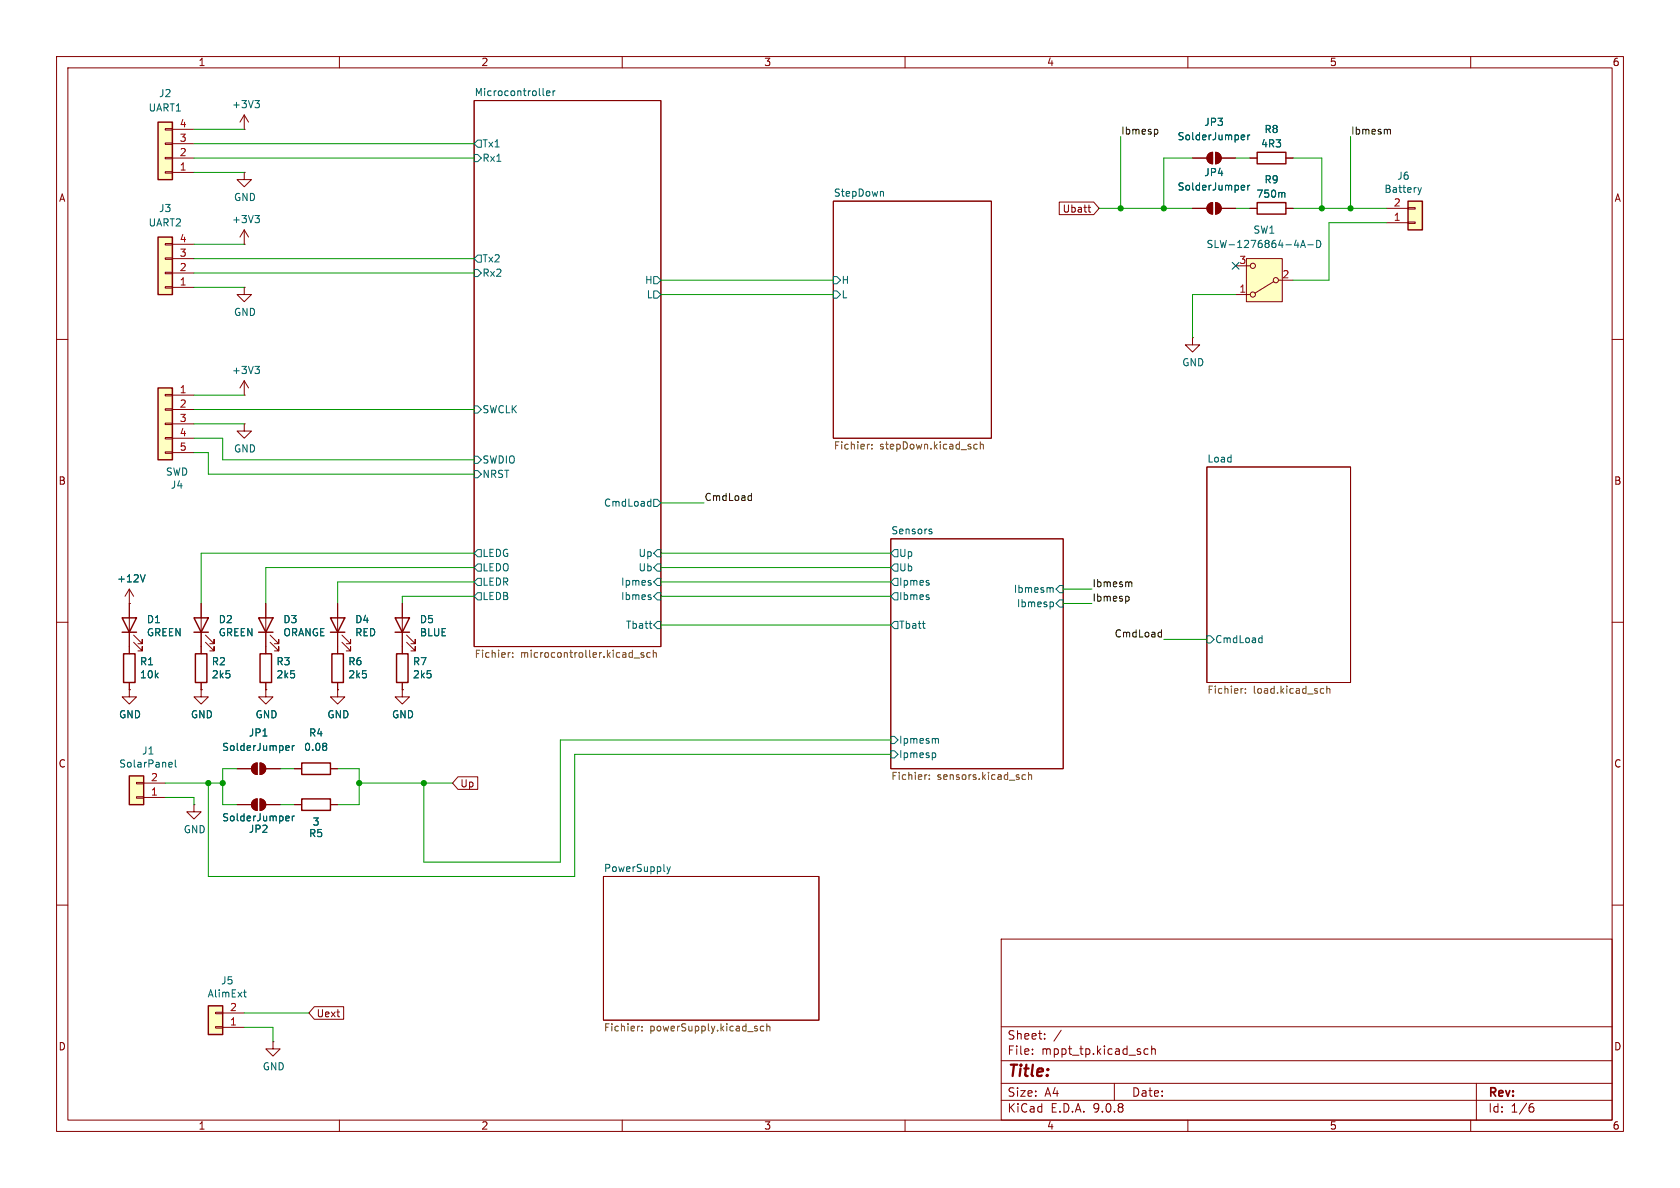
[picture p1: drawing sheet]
<svg xmlns="http://www.w3.org/2000/svg" width="297mm" height="210mm" viewBox="0 0 297 210" stroke-linecap="round" stroke-linejoin="round" font-family="sans-serif">
<g fill="none" stroke="#840000" stroke-width=".18">
<path d="M10 10h277v190h-277zM12 12h273v186h-273zM60 10v2M83.8 17.8h33v96.5h-33zM110 10v2M160 10v2M210 10v2M260 10v2M147.3 35.6h28v41.9h-28zM10 60h2M285 60h2M157.5 95.3h30.5v40.6h-30.5z"/>
<path d="M213.4 82.6h25.4v38.1h-25.4zM10 110h2M22.9 106.7h.1M22.9 104.1v11.5M22.9 104.1l-.8 1.3M22.9 104.1l.7 1.3M23.6 113.5l1.5 1.6v-.8v.8h-.7M23.6 112.3l1.5 1.5v-.8v.8h-.7M35.6 114.3v1.3M285 110h2M22.9 120.7v1.2M35.6 121.9v1.3h1.2l-1.2 1.3-1.3-1.3h1.3"/>
<path d="M35.6 121.9h.1M35.6 120.7v1.2M52.1 135.9h1.2M58.4 135.9h1.3M106.7 154.9h38.1v25.4h-38.1zM10 160h2M177 166h108v32h-108zM285 160h2M60 198v2M110 198v2M160 198v2M177 194.5h108"/>
<path d="M177 191.5h108M177 187.5h108M177 181.5h108M182.5 186.3v.1M182.5 185.5v.1M184.7 183.6v.1M184.7 182.8v.1M187.6 182.1l-1.3 2M197 191.5v3M203 185.5l-.5-.1-.3 .3v.4l.2 .2h.6M203.6 185.5l.2-.1 .4 .1v.9M203.6 184.9v1.5"/>
<path d="M210 198v2M260 198v2M261 191.5v6.5M270.6 195.7h.4l.2 .3-.1 .5-.5 .1M271 195.1l-.4 .1"/>
</g>
<g fill="none" stroke="#006464" stroke-width=".18">
<path d="M96 16.7l.2 .2M96.6 16.5l.6-.1v-.3h-.4l-.2 .1 .1 .6h.5M97.8 16.1v.8M98.1 16.1l-.3 .2M83.8 27.3h.7l.6 .6-.6 .7h-.7zM84.5 24.8h.6v1.2h-.6l-.7-.6zM155.8 33.8l.4 .2v.7M83.8 47.6h.7l.6 .7-.6 .6h-.7zM84.5 45.1h.6v1.3h-.6l-.7-.7zM115.6 48.9h.6l.6 .6-.6 .7h-.6zM115.6 51.4h.6l.6 .7-.6 .6h-.6zM147.3 48.9h.7l.6 .6-.6 .7h-.7z"/>
<path d="M147.3 51.4h.7l.6 .7-.6 .6h-.7zM83.8 71.8h.7l.6 .6-.6 .6h-.7zM83.8 80.6h.7l.6 .7-.6 .6h-.7zM83.8 83.2h.7l.6 .6-.6 .7h-.7zM84.5 97.2h.6v1.2h-.6l-.7-.6zM84.5 99.7h.6v1.3h-.6l-.7-.7zM114.7 88.6l.4 .1M115.1 88.2v1.3M115.1 89.4l-.4 .1M115.6 88.3h.6l.6 .6-.6 .6h-.6zM116.2 99.7h.6v1.3h-.6l-.6-.7zM116.2 97.2h.6v1.2h-.6l-.6-.6z"/>
<path d="M158.1 97.2h.6v1.2h-.6l-.6-.6zM164.4 94h.3l.1 .2-.2 .2h-.2M164.4 93.5l.3 .1M25.7 101.6l-.5 1.3M84.5 104.8h.6v1.2h-.6l-.7-.6zM84.5 102.2h.6v1.3h-.6l-.7-.6zM114.8 110.2h.4M115.1 105.6v.3M115.1 103.1v.3M115.1 111.1h.1M116.2 104.8h.6v1.2h-.6l-.6-.6zM116.2 102.2h.6v1.3h-.6l-.6-.6z"/>
<path d="M116.2 109.9h.6v1.2h-.6l-.6-.6zM157.5 100.3l.6-.6h.6v1.3h-.6zM158.1 102.2h.6v1.3h-.6l-.6-.6zM158.1 104.8h.6v1.2h-.6l-.6-.6zM158.1 109.9h.6v1.2h-.6l-.6-.6zM163.1 110.2h.4M163.4 111.1h.1M164.2 103.1v.3M164.2 105.6v.3M185.8 103.9l.4 .2v.6M186 106.4l.2 .3v.3l-.2 .3M186.7 106.7l.6-.7h.7v1.3h-.7z"/>
<path d="M187.3 103.5h.7v1.3h-.7l-.6-.7zM213.4 112.4h.6l.6 .6-.6 .7h-.6zM222.8 112.8h.3M223.1 112.3v1.3M223.1 113.5l-.3 .1M57.6 131.4l.2 .2-.2 .3M57.6 132l.2 .2-.2 .4M157.5 132.7h.6l.6 .7-.6 .6h-.6zM157.5 130.2h.6l.6 .6-.6 .6h-.6zM165.2 133.1l.2 .2v.4l-.2 .2M165.5 130.5l.4 .2v.7M117.9 153.2l.3 .9"/>
<path d="M118.2 154.1l-.3 .4M118.5 153.2l-.3 .9"/>
</g>
<g fill="none" stroke="#725600" stroke-width=".18">
<path d="M153.7 78.5l-.2 .1M154.1 79.3v.1M154.1 78.6v.1M172.2 79.3l.2 .1 .4-.1M172.8 78.6l-.4-.1-.2 .2M173.3 78.7l.2-.2 .3 .1v.8M173.3 78.1v1.3M90.2 115.4h-.2M90.6 116.1v.1M90.6 115.4v.1M112.1 116.3h1M113.8 115.4h-.3l-.2 .1 .1 .2 .4 .1v.3h-.5"/>
<path d="M114.9 115.4h-.3l-.3 .2 .2 .5h.4M115.5 115.5l.2-.1h.3v.8M115.5 114.9v1.3M163.9 137h-.3M164.3 137.7v.1M164.3 137v.1M180.7 137.6l.2 .2 .4-.1M181.3 137h-.4l-.2 .2M181.8 137.1l.2-.1h.3l.1 .8M181.8 136.5v1.3M219.7 121.7l-.2 .1M220.2 122.4v.2"/>
<path d="M220.2 121.8v.1M233.7 121.7l.3 .1M234 122.5l-.3 .1M234.6 121.8l.1-.1 .4 .1v.8M234.6 121.3v1.3M113.1 181.4l-.3 .1M113.5 182.1v.1M113.5 181.5v.1M135 181.5l-.3-.1-.3 .2 .1 .6h.5M135.6 181.5l.1-.1 .4 .1v.7M135.6 181v1.2"/>
</g>
<path d="M21.6 109.2h2.5l-1.2 2.6zM21.6 111.8h2.5M21.8 115.6h2.1v5.1h-2.1zM34.5 115.6h2.1v5.1h-2.1zM53.3 134.9h5.1v2h-5.1z" fill="none" stroke="#840000" stroke-width=".25"/>
<path d="M248.9 35.6h2.6v5h-2.6z" fill="#ffffc2"/>
<g fill="none" stroke="#840000" stroke-width=".25">
<path d="M222.2 35.8h5.1v2h-5.1zM248.9 35.6h2.6v5h-2.6zM34.3 109.2h2.5l-1.2 2.6zM34.3 111.8h2.5M45.7 109.2h2.6l-1.3 2.6zM45.7 111.8h2.6M46 115.6h2v5.1h-2zM58.4 109.2h2.6l-1.3 2.6zM58.4 111.8h2.6M58.7 115.6h2v5.1h-2zM69.8 109.2h2.6l-1.3 2.6zM69.8 111.8h2.6"/>
<path d="M70.1 115.6h2v5.1h-2z"/>
</g>
<g fill="none" stroke="#840000" stroke-width=".18">
<path d="M210.8 36.8h2.6M210.8 27.9h2.6M213.7 36.1l.7-.3v2a1.02 1.02 0 0 1-1-.6 1.02 1.02 0 0 1 .3-1.1zM213.7 27.2l.7-.3v2.1a1.02 1.02 0 0 1-1-.7 1.02 1.02 0 0 1 .3-1.1zM214.9 35.8a1.02 1.02 0 0 1 1 1 1.02 1.02 0 0 1-1 1zM214.9 26.9a1.02 1.02 0 0 1 1 1 1.02 1.02 0 0 1-1 1.1zM215.9 36.8h2.5M215.9 27.9h2.5M221 36.8h1.2M227.3 36.8h1.3M245.1 39.4h3.8M245.1 36.8h3.8"/>
<path d="M248.9 39.2h1.3v.3h-1.3zM248.9 36.7h1.3v.3h-1.3zM210.8 59.7v1.3h1.3l-1.3 1.2-1.3-1.2h1.3M210.8 59.7h.1M35.6 106.7v7.6M36.3 113.5l1.5 1.6v-.8v.8h-.7M36.3 112.3l1.5 1.5v-.8v.8h-.7M47 106.7v8.9M47.8 113.5l1.5 1.6v-.8v.8h-.8M47.8 112.3l1.5 1.5v-.8v.8h-.8M59.7 106.7v8.9M60.5 113.5l1.5 1.6v-.8v.8h-.8"/>
<path d="M60.5 112.3l1.5 1.5v-.8v.8h-.8M71.1 106.7v8.9M71.9 113.5l1.5 1.6v-.8v.8h-.8M71.9 112.3l1.5 1.5v-.8v.8h-.8M41.9 135.9h2.5M44.7 135.2l.8-.3v2a1.02 1.02 0 0 1-1-.6 1.02 1.02 0 0 1 .2-1.1zM46 134.9a1.02 1.02 0 0 1 1 1 1.02 1.02 0 0 1-1 1zM47 121.9v1.3h1.3l-1.3 1.3-1.3-1.3h1.3M47 121.9h.1M47 120.7v1.2M47 135.9h2.5M59.7 121.9v1.3h1.3l-1.3 1.3-1.3-1.3h1.3"/>
<path d="M59.7 121.9h.1M59.7 120.7v1.2M71.1 121.9v1.3h1.3l-1.3 1.3-1.3-1.3h1.3M71.1 121.9h.1M71.1 120.7v1.2"/>
</g>
<g fill="none" stroke="#006464" stroke-width=".18">
<path d="M219.6 32.8h.4v.3l-.6 .1M219.6 23.9h.4v.3l-.6 .1M220 33.5l-.4 .1M220 24.6l-.4 .1M220.6 23.9v.8M220.6 32.8v.8M220.9 32.8l-.3 .2M220.9 23.9l-.3 .2M226.8 34l.3 .2v.7M250.7 33.2l.3 .8M251 34l-.2 .4M251.3 33.2l-.3 .8"/>
<path d="M50.7 131.8l.4 .1v.2l-.6 .1M51.1 132.6l-.4 .1M51.7 131.8v.9M52 131.8l-.3 .3"/>
</g>
<g fill="#840000" stroke="#840000" stroke-width=".18">
<path d="M44.7 135.2l.8-.3v2a1.02 1.02 0 0 1-1-.6 1.02 1.02 0 0 1 .2-1.1z"/>
<path d="M46 134.9a1.02 1.02 0 0 1 1 1 1.02 1.02 0 0 1-1 1z"/>
<path d="M213.7 36.1l.7-.3v2a1.02 1.02 0 0 1-1-.6 1.02 1.02 0 0 1 .3-1.1z"/>
<path d="M214.9 35.8a1.02 1.02 0 0 1 1 1 1.02 1.02 0 0 1-1 1z"/>
<path d="M213.7 27.2l.7-.3v2.1a1.02 1.02 0 0 1-1-.7 1.02 1.02 0 0 1 .3-1.1z"/>
<path d="M214.9 26.9a1.02 1.02 0 0 1 1 1 1.02 1.02 0 0 1-1 1.1z"/>
</g>
<path d="M36.8 177.8h2.6v5.1h-2.6z" fill="#ffffc2"/>
<path d="M53.3 141.2h5.1v2.1h-5.1zM36.8 177.8h2.6v5.1h-2.6z" fill="none" stroke="#840000" stroke-width=".25"/>
<g fill="none" stroke="#840000" stroke-width=".18">
<path d="M43.2 50.8v1.3h1.2l-1.2 1.2-1.3-1.2h1.3M43.2 50.8h.1M43.2 69.9h.1M43.2 74.9v1.3h1.2l-1.2 1.3-1.3-1.3h1.3M43.2 74.9h.1M43.2 67.3l-.8 1.3M43.2 67.3l.7 1.3M43.2 67.3v2.6M52.1 142.2h1.2M58.4 142.2h1.3M38.1 178.9h1.3v.3h-1.3zM39.4 179.1h3.8"/>
<path d="M38.1 181.5h1.3v.2h-1.3zM39.4 181.6h3.8M48.3 184.2v1.2h1.2l-1.2 1.3-1.3-1.3h1.3M48.3 184.2h.1"/>
</g>
<path d="M45.1 64.8h.8l-.5 .4M45.6 65.2l.3 .3v.3l-.3 .2M43.1 175.4h.4M43.2 175v1.1l.3 .1" fill="none" stroke="#006464" stroke-width=".18"/>
<path d="M27.9 41.9h2.6v10.2h-2.6z" fill="#ffffc2"/>
<path d="M222.2 26.9h5.1v2.1h-5.1zM27.9 41.9h2.6v10.2h-2.6z" fill="none" stroke="#840000" stroke-width=".25"/>
<g fill="none" stroke="#840000" stroke-width=".18">
<path d="M43.2 22.9h.1M43.2 20.3l-.8 1.3M43.2 20.3l.7 1.3M43.2 20.3v2.6M221 27.9h1.2M227.3 27.9h1.3M29.2 50.7h1.3v.2h-1.3zM29.2 48.1h1.3v.3h-1.3zM29.2 45.6h1.3v.2h-1.3zM29.2 43.1h1.3v.2h-1.3zM30.5 50.8h3.8M30.5 48.3h3.8"/>
<path d="M30.5 45.7h3.8M30.5 43.2h3.8M43.2 43.2h.1M43.2 40.6v2.6M43.2 40.6l-.8 1.3M43.2 40.6l.7 1.3"/>
</g>
<path d="M45.1 17.8h.8l-.5 .5M45.6 18.3l.3 .2v.3l-.3 .2M45.1 38.1h.8l-.5 .5M45.6 38.6l.3 .2v.3l-.3 .3" fill="none" stroke="#006464" stroke-width=".18"/>
<path d="M220.3 45.7h6.4v7.6h-6.4z" fill="#ffffc2"/>
<g fill="none" stroke="#840000" stroke-width=".18">
<path d="M218.4 52.1h2.6M218.4 47h2.6M220.3 45.7h6.4v7.6h-6.4zM225.2 49.8l-3.3 2M226.1 49.5h2.5"/>
<circle cx="221.5" cy="47" r=".46"/>
<circle cx="221.5" cy="52.1" r=".46"/>
<circle cx="225.6" cy="49.5" r=".46"/>
</g>
<path d="M229.9 43.8l.5-1.3 .4 1.3M230.1 43.4h.6M231.2 43.3h1M232.8 42.5a.64 .64 0 0 1 .7 .6 .64 .64 0 0 1-.7 .7z" fill="none" stroke="#006464" stroke-width=".18"/>
<path d="M27.9 21.6h2.6v10.2h-2.6z" fill="#ffffc2"/>
<path d="M27.9 21.6h2.6v10.2h-2.6z" fill="none" stroke="#840000" stroke-width=".25"/>
<path d="M29.2 30.4h1.3v.2h-1.3zM29.2 27.8h1.3v.3h-1.3zM29.2 25.3h1.3v.2h-1.3zM29.2 22.7h1.3v.3h-1.3zM30.5 30.5h3.8M30.5 27.9h3.8M30.5 25.4h3.8M30.5 22.9h3.8M43.2 30.5v1.3h1.2l-1.2 1.2-1.3-1.2h1.3M43.2 30.5h.1" fill="none" stroke="#840000" stroke-width=".18"/>
<path d="M27.9 68.6h2.6v12.7h-2.6z" fill="#ffffc2"/>
<path d="M27.9 68.6h2.6v12.7h-2.6z" fill="none" stroke="#840000" stroke-width=".25"/>
<g fill="none" stroke="#840000" stroke-width=".18">
<path d="M29.2 69.7h1.3v.3h-1.3zM29.2 72.3h1.3v.2h-1.3zM29.2 74.8h1.3v.3h-1.3zM29.2 77.3h1.3v.3h-1.3zM29.2 79.9h1.3v.2h-1.3zM30.5 69.9h3.8M30.5 72.4h3.8M30.5 74.9h3.8M30.5 77.5h3.8M30.5 80h3.8M34.3 142.2v1.3h1.3l-1.3 1.3-1.3-1.3h1.3M34.3 142.2h.1"/>
<path d="M41.9 142.2h2.5M44.7 141.5l.8-.3v2.1a1.02 1.02 0 0 1-1-.7 1.02 1.02 0 0 1 .2-1.1zM46 141.2a1.02 1.02 0 0 1 1 1 1.02 1.02 0 0 1-1 1.1zM47 142.2h2.5"/>
</g>
<g fill="#840000" stroke="#840000" stroke-width=".18">
<path d="M44.7 141.5l.8-.3v2.1a1.02 1.02 0 0 1-1-.7 1.02 1.02 0 0 1 .2-1.1z"/>
<path d="M46 141.2a1.02 1.02 0 0 1 1 1 1.02 1.02 0 0 1-1 1.1z"/>
</g>
<path d="M50.7 144.3h.4v.3l-.6 .1M51.1 145l-.4 .1M51.7 144.3v.8M52 144.3l-.3 .2" fill="none" stroke="#006464" stroke-width=".18"/>
<path d="M22.9 137.2h2.5v5h-2.5z" fill="#ffffc2"/>
<path d="M22.9 137.2h2.5v5h-2.5z" fill="none" stroke="#840000" stroke-width=".25"/>
<g fill="none" stroke="#840000" stroke-width=".18">
<path d="M187.3 35.7h6.1l.9 1.1-.9 1.1h-6.1zM192.3 36.7h.5M192.5 37.3l.3 .2M210.8 36.8h2.6M210.8 27.9h2.6M215.9 36.8h2.5M215.9 27.9h2.5M221 36.8h1.2M221 27.9h1.2M227.3 36.8h1.3M227.3 27.9h1.3M22.9 106.7h.1"/>
<path d="M22.9 106.7v2.5M22.9 111.8v3.8M35.6 106.7v2.5M35.6 111.8v3.8M47 106.7v2.5M47 111.8v3.8M59.7 106.7v2.5M59.7 111.8v3.8M71.1 106.7v2.5M71.1 111.8v3.8M22.9 121.9v1.3h1.2l-1.2 1.3-1.3-1.3h1.3M22.9 121.9h.1"/>
<path d="M22.9 120.7v1.2M24.1 138.3h1.3v.3h-1.3zM25.4 138.4h3.8M35.6 121.9h.1M35.6 120.7v1.2M41.9 135.9h2.5M47 121.9h.1M47 120.7v1.2M47 135.9h2.5M52.1 135.9h1.2M58.4 135.9h1.3M59.7 121.9h.1"/>
<path d="M59.7 120.7v1.2M71.1 121.9h.1M71.1 120.7v1.2M81 137.3h3.5v2.2h-3.5l-1-1.1zM24.1 140.8h1.3v.3h-1.3zM25.4 141h3.8M41.9 142.2h2.5M47 142.2h2.5M52.1 142.2h1.2M58.4 142.2h1.3M55.6 178h5.2v2.2h-5.2l-1-1.1z"/>
</g>
<g fill="none" stroke="#006464" stroke-width=".18">
<path d="M219.6 32.8h.4v.3l-.6 .1M219.6 23.9h.4v.3l-.6 .1M220 33.5l-.4 .1M220 24.6l-.4 .1M220.6 23.9v.8M220.6 32.8v.8M220.9 32.8l-.3 .2M220.9 23.9l-.3 .2M226.8 34l.3 .2v.7M25.7 101.6l-.5 1.3M30 134.8h.4v.3l-.6 .1M30.4 135.5l-.4 .1"/>
<path d="M31 134.3v1.1l.2 .2M50.7 131.8l.4 .1v.2l-.6 .1M51.1 132.6l-.4 .1M51.7 131.8v.9M52 131.8l-.3 .3M57.6 131.4l.2 .2-.2 .3M57.6 132l.2 .2-.2 .4M50.7 144.3h.4v.3l-.6 .1M51.1 145l-.4 .1M51.7 144.3v.8M52 144.3l-.3 .2"/>
</g>
<path d="M204.4 22.9l.3 .2v.4l-.3 .2M245.5 22.9l.3 .1v.7M132.5 87.6l.3 .1M132.8 87.2v1.3M132.8 88.4l-.3 .1M199.4 105.4l.2 .3v.3l-.2 .3M199.7 102.9l.4 .2v.6M205 111.8h.3M205.3 111.3v1.3M205.3 112.5l-.3 .1" fill="none" stroke="#0f0f0f" stroke-width=".18"/>
<g fill="none" stroke="#009600" stroke-width=".18">
<path d="M34.3 27.9h49.5M34.3 30.5h8.9M34.3 22.9h8.9M34.3 25.4h49.5M194.3 36.8h16.5M198.1 24.1v12.7M210.8 27.9h-5.1v8.9M218.4 36.8h2.6M218.4 27.9h2.6M228.6 36.8h16.5M228.6 27.9h5.1v8.9M238.8 24.1v12.7"/>
<path d="M245.1 39.4h-10.2v10.1h-6.3M34.3 50.8h8.9M34.3 45.7h49.5M34.3 43.2h8.9M34.3 48.3h49.5M116.8 52.1h30.5M116.8 49.5h30.5M218.4 52.1h-7.6v7.6M34.3 72.4h49.5M34.3 77.5h5.1v3.8h44.4M34.3 74.9h8.9M34.3 69.9h8.9"/>
<path d="M34.3 80h2.5v3.8h47M83.8 97.8h-48.2v8.9M116.8 97.8h40.7M116.8 88.9h7.7M83.8 100.3h-36.8v6.4M83.8 102.9h-24.1v3.8M83.8 105.4h-12.7v1.3M116.8 100.3h40.7M116.8 102.9h40.7M116.8 105.4h40.7M116.8 110.5h40.7M188 106.7h5"/>
<path d="M188 104.1h5M205.7 113h7.7M29.2 138.4h10.2M41.9 135.9h-2.5v6.3h2.5M49.5 135.9h2.6M59.7 135.9h3.8v6.3h-3.8M63.5 138.4h16.5M157.5 133.4h-55.9v21.5h-64.8v-16.5M157.5 130.8h-58.4v21.6h-24.2v-14M29.2 141h5.1v1.2M49.5 142.2h2.6M43.2 179.1h11.4"/>
<path d="M43.2 181.6h5.1v2.6"/>
</g>
<path d="M217.8 46.4l1.2 1.2M219 46.4l-1.2 1.2" fill="none" stroke="#000084" stroke-width=".18"/>
<g fill="#009600" stroke="#009600" stroke-width=".18">
<circle cx="233.7" cy="36.8" r=".46"/>
<circle cx="238.8" cy="36.8" r=".46"/>
<circle cx="205.7" cy="36.8" r=".46"/>
<circle cx="198.1" cy="36.8" r=".46"/>
<circle cx="63.5" cy="138.4" r=".46"/>
<circle cx="74.9" cy="138.4" r=".46"/>
<circle cx="39.4" cy="138.4" r=".46"/>
<circle cx="36.8" cy="138.4" r=".46"/>
</g>
<text font-size="2.8" fill="#840000" x="178" y="190.9">Title:</text>
<g font-size="2.1" fill="#840000">
<text x="178" y="184">Sheet:</text>
<text x="178" y="186.7">File:</text>
<text x="184.1" y="186.7">mppt_tp.kicad_sch</text>
<text x="178" y="196.9">KiCad</text>
<text x="178" y="194.1">Size:</text>
<text x="184.7" y="194.1">A4</text>
<text x="185.7" y="196.9">E.D.A.</text>
<text x="193.3" y="196.9">9.0.8</text>
<text x="200" y="194.1">Date:</text>
<text x="263" y="194.3">Rev:</text>
<text x="263" y="196.9">Id:</text>
<text x="267.1" y="196.9">1/6</text>
</g>
<g font-size="1.8" fill="#840000">
<text x="35" y="11.9">1</text>
<text x="85" y="11.9">2</text>
<text x="135" y="11.9">3</text>
<text x="185" y="11.9">4</text>
<text x="235" y="11.9">5</text>
<text x="285" y="11.9">6</text>
<text x="10.3" y="35.9">A</text>
<text x="285.3" y="35.9">A</text>
<text x="187.8" y="37.8">Ubatt</text>
<text x="10.3" y="85.9">B</text>
<text x="285.3" y="85.9">B</text>
<text x="10.3" y="135.9">C</text>
<text x="285.3" y="135.9">C</text>
<text x="81.3" y="139.4">Up</text>
<text x="10.3" y="185.9">D</text>
<text x="55.9" y="180">Uext</text>
<text x="285.3" y="185.9">D</text>
<text x="35" y="199.9">1</text>
<text x="85" y="199.9">2</text>
<text x="135" y="199.9">3</text>
<text x="185" y="199.9">4</text>
<text x="235" y="199.9">5</text>
<text x="285" y="199.9">6</text>
</g>
<g font-size="1.8" fill="#006464">
<text x="28" y="17.4">J2</text>
<text x="83.8" y="17.1">Microcontroller</text>
<text x="26.2" y="19.9">UART1</text>
<text x="40.9" y="19.3">+3V3</text>
<text x="212.8" y="22.5">JP3</text>
<text x="223.4" y="23.7">R8</text>
<text x="85.2" y="28.8">Rx1</text>
<text x="85.2" y="26.3">Tx1</text>
<text x="208.1" y="25">SolderJumper</text>
<text x="222.8" y="26.3">4R3</text>
<text x="41.3" y="35.7">GND</text>
<text x="147.3" y="34.8">StepDown</text>
<text x="208.1" y="33.9">SolderJumper</text>
<text x="212.8" y="31.3">JP4</text>
<text x="222" y="35.2">750m</text>
<text x="223.4" y="32.6">R9</text>
<text x="244.6" y="34.3">Battery</text>
<text x="246.9" y="32">J6</text>
<text x="26.2" y="40.2">UART2</text>
<text x="28" y="37.7">J3</text>
<text x="40.9" y="39.6">+3V3</text>
<text x="221.5" y="41.5">SW1</text>
<text x="85.2" y="46.6">Tx2</text>
<text x="213.2" y="44">SLW-1276864-4A-D</text>
<text x="85.2" y="49.1">Rx2</text>
<text x="113.9" y="50.4">H</text>
<text x="114.2" y="52.9">L</text>
<text x="148.7" y="50.4">H</text>
<text x="148.7" y="52.9">L</text>
<text x="41.3" y="56.1">GND</text>
<text x="208.9" y="64.9">GND</text>
<text x="40.9" y="66.3">+3V3</text>
<text x="85.2" y="73.3">SWCLK</text>
<text x="41.3" y="80.2">GND</text>
<text x="85.2" y="82.1">SWDIO</text>
<text x="213.4" y="81.8">Load</text>
<text x="29.2" y="84.3">SWD</text>
<text x="30.1" y="86.6">J4</text>
<text x="85.2" y="84.7">NRST</text>
<text x="106.7" y="89.8">CmdLoad</text>
<text x="157.5" y="94.5">Sensors</text>
<text x="85.2" y="98.7">LEDG</text>
<text x="85.2" y="101.2">LEDO</text>
<text x="112.8" y="101.2">Ub</text>
<text x="112.8" y="98.7">Up</text>
<text x="158.9" y="98.7">Up</text>
<text x="158.9" y="101.2">Ub</text>
<text x="20.6" y="103.1">+12V</text>
<text x="85.2" y="106.3">LEDB</text>
<text x="85.2" y="103.7">LEDR</text>
<text x="109.7" y="106.3">Ibmes</text>
<text x="109.7" y="103.7">Ipmes</text>
<text x="158.9" y="103.7">Ipmes</text>
<text x="158.9" y="106.3">Ibmes</text>
<text x="179.1" y="105">Ibmesm</text>
<text x="179.7" y="107.5">Ibmesp</text>
<text x="25.9" y="110.4">D1</text>
<text x="25.9" y="112.7">GREEN</text>
<text x="38.6" y="110.4">D2</text>
<text x="38.6" y="112.7">GREEN</text>
<text x="50" y="110.4">D3</text>
<text x="50" y="112.7">ORANGE</text>
<text x="62.7" y="110.4">D4</text>
<text x="62.7" y="112.7">RED</text>
<text x="74.1" y="110.4">D5</text>
<text x="74.1" y="112.7">BLUE</text>
<text x="110.5" y="111.4">Tbatt</text>
<text x="158.9" y="111.4">Tbatt</text>
<text x="214.7" y="113.9">CmdLoad</text>
<text x="24.6" y="117.8">R1</text>
<text x="37.3" y="117.8">R2</text>
<text x="48.8" y="117.8">R3</text>
<text x="61.5" y="117.8">R6</text>
<text x="72.9" y="117.8">R7</text>
<text x="24.6" y="120.1">10k</text>
<text x="37.3" y="120.1">2k5</text>
<text x="48.8" y="120.1">2k5</text>
<text x="61.5" y="120.1">2k5</text>
<text x="72.9" y="120.1">2k5</text>
<text x="21" y="127.2">GND</text>
<text x="33.7" y="127.2">GND</text>
<text x="43.9" y="130.4">JP1</text>
<text x="45.1" y="127.2">GND</text>
<text x="54.5" y="130.4">R4</text>
<text x="57.8" y="127.2">GND</text>
<text x="69.2" y="127.2">GND</text>
<text x="158.9" y="131.7">Ipmesm</text>
<text x="21" y="135.9">SolarPanel</text>
<text x="25" y="133.6">J1</text>
<text x="39.2" y="132.9">SolderJumper</text>
<text x="53.7" y="132.9">0.08</text>
<text x="158.9" y="134.2">Ipmesp</text>
<text x="32.4" y="147.5">GND</text>
<text x="39.2" y="145.4">SolderJumper</text>
<text x="43.9" y="147.4">JP2</text>
<text x="54.5" y="148.2">R5</text>
<text x="55.2" y="146.2">3</text>
<text x="106.7" y="154.2">PowerSupply</text>
<text x="36.6" y="176.5">AlimExt</text>
<text x="39" y="174.2">J5</text>
<text x="46.4" y="189.4">GND</text>
</g>
<g font-size="1.8" fill="#a90000">
<text x="31.7" y="22.6">4</text>
<text x="31.7" y="27.7">2</text>
<text x="31.7" y="25.1">3</text>
<text x="31.7" y="30.2">1</text>
<text x="246.3" y="39.1">1</text>
<text x="246.3" y="36.6">2</text>
<text x="31.7" y="45.5">3</text>
<text x="31.7" y="42.9">4</text>
<text x="219" y="46.7">3</text>
<text x="31.7" y="50.5">1</text>
<text x="31.7" y="48">2</text>
<text x="219" y="51.8">1</text>
<text x="226.6" y="49.3">2</text>
<text x="31.7" y="69.6">1</text>
<text x="31.7" y="72.1">2</text>
<text x="31.7" y="74.7">3</text>
<text x="31.7" y="77.2">4</text>
<text x="31.7" y="79.8">5</text>
<text x="26.6" y="140.7">1</text>
<text x="26.6" y="138.2">2</text>
<text x="40.6" y="178.8">2</text>
<text x="40.6" y="181.4">1</text>
</g>
<g font-size="1.8" fill="#0f0f0f">
<text x="198.1" y="23.9">Ibmesp</text>
<text x="238.8" y="23.9">Ibmesm</text>
<text x="124.5" y="88.6">CmdLoad</text>
<text x="193" y="106.4">Ibmesp</text>
<text x="193" y="103.9">Ibmesm</text>
<text x="196.9" y="112.8">CmdLoad</text>
</g>
<g font-size="1.8" fill="#725600">
<text x="147.3" y="79.8">Fichier:</text>
<text x="155.5" y="79.8">stepDown.kicad_sch</text>
<text x="83.8" y="116.6">Fichier:</text>
<text x="92" y="116.6">microcontroller.kicad_sch</text>
<text x="213.4" y="123">Fichier:</text>
<text x="221.5" y="123">load.kicad_sch</text>
<text x="157.5" y="138.2">Fichier:</text>
<text x="165.7" y="138.2">sensors.kicad_sch</text>
<text x="106.7" y="182.7">Fichier:</text>
<text x="114.9" y="182.7">powerSupply.kicad_sch</text>
</g>
</svg>
